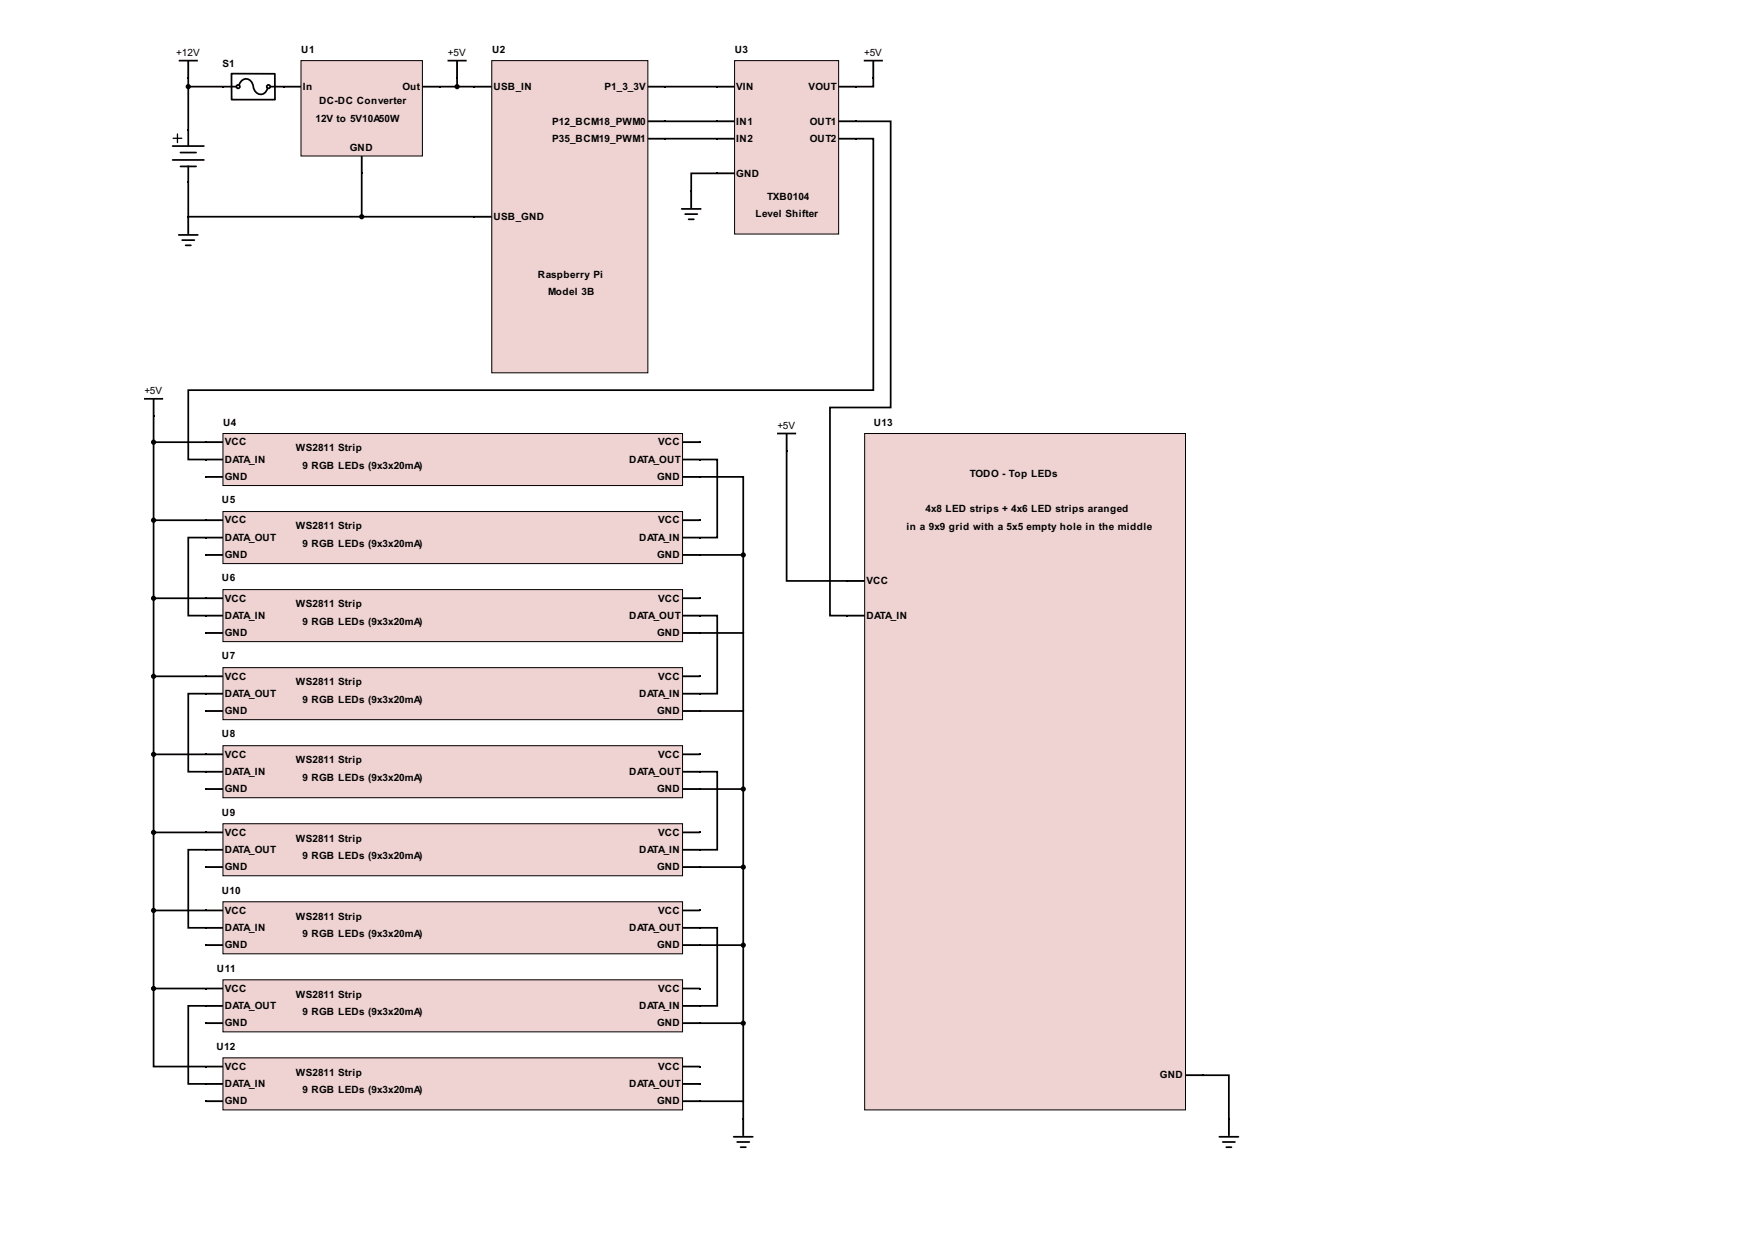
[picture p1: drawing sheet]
<svg xmlns="http://www.w3.org/2000/svg" width="420mm" height="297mm" viewBox="0 0 420 297" stroke-linecap="round" stroke-linejoin="round" font-family="sans-serif">
<path d="M44.7 18.4h.4v.4h-.4zM44.7 30.8h.4v.4h-.4zM53 20.5h.4v.4h-.4zM67.5 20.5h.4v.4h-.4zM44.7 43.2h.4v.4h-.4zM44.7 51.5h.4v.4h-.4z" fill="#000"/>
<path d="M41.3 33h2.1M42.3 32v2" fill="none" stroke="#000" stroke-width=".31"/>
<g fill="none" stroke="#000" stroke-width=".41">
<path d="M42.9 14.5h4.1M44.9 14.7v3.7M44.9 18.6v12.4M41.2 34.9h7.4M41.2 38.2h7.4M43.1 36.4h3.7M43.1 39.7h3.7M44.9 31.2v3.5M44.9 39.7v3.5M42.6 56.1h4.6M43.5 57.3h2.9M44.3 58.5h1.2"/>
<path d="M44.9 43.4v8.3M44.9 51.9v3.7"/>
</g>
<path d="M44.9 14.7v3.7M44.9 51.9v3.7" fill="none" stroke="#000" stroke-width=".24"/>
<path d="M55.2 17.6h10.4v6.2h-10.3z" fill="#fff"/>
<g fill="none" stroke="#000" stroke-width=".41">
<path d="M55.2 17.6h10.4v6.2h-10.3zM53.4 20.7h2.8M57.1 20.2a1.7 1.7 0 0 1 1.9-1.4 1.7 1.7 0 0 1 1.4 1.9 1.71 1.71 0 0 0 1.6 1.8 1.71 1.71 0 0 0 1.8-1.5M64.7 20.7h2.8"/>
<circle cx="56.8" cy="20.7" r=".41"/>
<circle cx="64.1" cy="20.7" r=".41"/>
</g>
<path d="M71.8 14.5h29v22.7h-29z" fill="#efd3d2"/>
<path d="M71.8 14.5h29v22.7h-29zM109.1 14.7v3.7M67.9 20.7h3.7M86.3 37.4v3.8M101 20.7h3.7" fill="none" stroke="#000" stroke-width=".24"/>
<g fill="#000">
<path d="M108.9 18.4h.4v.4h-.4zM67.5 20.5h.4v.4h-.4zM104.7 20.5h.4v.4h-.4zM86.1 41.2h.4v.4h-.4z"/>
<circle cx="44.9" cy="20.7" r=".41"/>
</g>
<g fill="none" stroke="#000" stroke-width=".41">
<path d="M107 14.5h4.1M109.1 18.6v2.1h-4.2M109.1 14.7v3.7M45.3 20.7h7.9M67.9 20.7h3.7M86.3 37.4v3.8M101 20.7h3.7M86.3 41.4v10.3h-41.4"/>
<circle cx="44.9" cy="20.7" r=".41"/>
</g>
<path d="M117.3 14.5h37.3v74.4h-37.3z" fill="#efd3d2"/>
<path d="M117.3 14.5h37.3v74.4h-37.3zM113.4 20.7h3.7M154.8 20.7h3.7M154.8 28.9h3.7M154.8 33.1h3.7M113.4 51.7h3.7" fill="none" stroke="#000" stroke-width=".24"/>
<g fill="#000">
<path d="M113 20.5h.4v.4h-.4zM158.5 20.5h.4v.4h-.4zM158.5 28.7h.4v.5h-.4zM158.5 32.9h.4v.4h-.4zM113 51.5h.4v.4h-.4z"/>
<circle cx="109.1" cy="20.7" r=".41"/>
<circle cx="86.3" cy="51.7" r=".41"/>
</g>
<g fill="none" stroke="#000" stroke-width=".41">
<path d="M109.5 20.7h3.7M113.4 20.7h3.7M154.8 20.7h3.7M154.8 28.9h3.7M154.8 33.1h3.7M86.7 51.7h26.5M113.4 51.7h3.7"/>
<circle cx="109.1" cy="20.7" r=".41"/>
<circle cx="86.3" cy="51.7" r=".41"/>
</g>
<path d="M175.3 14.5h24.8v41.3h-24.8z" fill="#efd3d2"/>
<path d="M175.3 14.5h24.8v41.3h-24.8zM208.4 14.7v3.7M171.3 20.7h3.8M171.3 28.9h3.8M171.3 33.1h3.8M200.3 20.7h3.7M200.3 28.9h3.7M200.3 33.1h3.7M164.9 45.7v3.7M171.3 41.4h3.8" fill="none" stroke="#000" stroke-width=".24"/>
<path d="M208.2 18.4h.4v.4h-.4zM170.9 20.5h.4v.4h-.4zM170.9 28.7h.4v.5h-.4zM170.9 32.9h.4v.4h-.4zM204 20.5h.4v.4h-.4zM204 28.7h.4v.5h-.4zM204 32.9h.4v.4h-.4zM164.7 45.3h.4v.4h-.4zM170.9 41.2h.4v.4h-.4z" fill="#000"/>
<g fill="none" stroke="#000" stroke-width=".41">
<path d="M206.3 14.5h4.1M208.4 18.6v2.1h-4.2M208.4 14.7v3.7M158.7 20.7h12.4M158.7 28.9h12.4M158.7 33.1h12.4M171.3 20.7h3.8M171.3 28.9h3.8M171.3 33.1h3.8M200.3 20.7h3.7M200.3 28.9h3.7M200.3 33.1h3.7"/>
<path d="M162.6 49.8h4.6M163.5 51.1h2.9M164.3 52.3h1.2M164.9 45.7v3.7M171.1 41.4h-6.2v4.1M171.3 41.4h3.8"/>
</g>
<path d="M53.2 103.4h109.7v12.4h-109.7z" fill="#efd3d2"/>
<path d="M49.3 105.5h3.7M49.3 109.6h3.7M49.3 113.8h3.7M53.2 103.4h109.7v12.4h-109.7zM163.1 105.5h3.7M163.1 109.6h3.7M163.1 113.8h3.7" fill="none" stroke="#000" stroke-width=".24"/>
<path d="M48.9 105.3h.4v.4h-.4zM48.9 109.4h.4v.4h-.4zM48.9 113.6h.4v.4h-.4zM166.8 105.3h.4v.4h-.4zM166.8 109.4h.4v.4h-.4zM166.8 113.6h.4v.4h-.4z" fill="#000"/>
<path d="M49.3 105.5h3.7M49.3 109.6h3.7M49.3 113.8h3.7M163.1 105.5h3.7M163.1 109.6h3.7M163.1 113.8h3.7" fill="none" stroke="#000" stroke-width=".41"/>
<path d="M53.2 122.1h109.7v12.4h-109.7z" fill="#efd3d2"/>
<path d="M49.3 124.1h3.7M49.3 128.3h3.7M49.3 132.4h3.7M53.2 122.1h109.7v12.4h-109.7zM163.1 124.1h3.7M163.1 128.3h3.7M163.1 132.4h3.7" fill="none" stroke="#000" stroke-width=".24"/>
<path d="M48.9 123.9h.4v.4h-.4zM48.9 128.1h.4v.4h-.4zM48.9 132.2h.4v.4h-.4zM166.8 123.9h.4v.4h-.4zM166.8 128.1h.4v.4h-.4zM166.8 132.2h.4v.4h-.4z" fill="#000"/>
<path d="M49.3 124.1h3.7M49.3 128.3h3.7M49.3 132.4h3.7M163.1 124.1h3.7M163.1 128.3h3.7M163.1 132.4h3.7" fill="none" stroke="#000" stroke-width=".41"/>
<path d="M53.2 140.7h109.7v12.4h-109.7z" fill="#efd3d2"/>
<path d="M49.3 142.7h3.7M49.3 146.9h3.7M49.3 151h3.7M53.2 140.7h109.7v12.4h-109.7zM163.1 142.7h3.7M163.1 146.9h3.7M163.1 151h3.7" fill="none" stroke="#000" stroke-width=".24"/>
<path d="M48.9 142.5h.4v.4h-.4zM48.9 146.7h.4v.4h-.4zM48.9 150.8h.4v.4h-.4zM166.8 142.5h.4v.4h-.4zM166.8 146.7h.4v.4h-.4zM166.8 150.8h.4v.4h-.4z" fill="#000"/>
<path d="M49.3 142.7h3.7M49.3 146.9h3.7M49.3 151h3.7M163.1 142.7h3.7M163.1 146.9h3.7M163.1 151h3.7" fill="none" stroke="#000" stroke-width=".41"/>
<path d="M53.2 159.3h109.7v12.4h-109.7z" fill="#efd3d2"/>
<path d="M53.2 159.3h109.7v12.4h-109.7zM49.3 161.4h3.7M49.3 165.5h3.7M49.3 169.6h3.7M163.1 161.4h3.7M163.1 165.5h3.7M163.1 169.6h3.7" fill="none" stroke="#000" stroke-width=".24"/>
<path d="M48.9 161.2h.4v.4h-.4zM48.9 165.3h.4v.4h-.4zM48.9 169.4h.4v.4h-.4zM166.8 161.2h.4v.4h-.4zM166.8 165.3h.4v.4h-.4zM166.8 169.4h.4v.4h-.4z" fill="#000"/>
<path d="M49.3 161.4h3.7M49.3 165.5h3.7M49.3 169.6h3.7M163.1 161.4h3.7M163.1 165.5h3.7M163.1 169.6h3.7" fill="none" stroke="#000" stroke-width=".41"/>
<path d="M53.2 177.9h109.7v12.4h-109.7z" fill="#efd3d2"/>
<path d="M49.3 180h3.7M53.2 177.9h109.7v12.4h-109.7zM163.1 180h3.7M49.3 184.1h3.7M49.3 188.3h3.7M163.1 184.1h3.7M163.1 188.3h3.7" fill="none" stroke="#000" stroke-width=".24"/>
<path d="M48.9 179.8h.4v.4h-.4zM166.8 179.8h.4v.4h-.4zM48.9 183.9h.4v.4h-.4zM48.9 188.1h.4v.4h-.4zM166.8 183.9h.4v.4h-.4zM166.8 188.1h.4v.4h-.4z" fill="#000"/>
<path d="M49.3 180h3.7M163.1 180h3.7M49.3 184.1h3.7M49.3 188.3h3.7M163.1 184.1h3.7M163.1 188.3h3.7" fill="none" stroke="#000" stroke-width=".41"/>
<path d="M53.2 196.5h109.7v12.4h-109.7z" fill="#efd3d2"/>
<path d="M49.3 198.6h3.7M53.2 196.5h109.7v12.4h-109.7zM163.1 198.6h3.7M49.3 202.7h3.7M49.3 206.9h3.7M163.1 202.7h3.7M163.1 206.9h3.7" fill="none" stroke="#000" stroke-width=".24"/>
<path d="M48.9 198.4h.4v.4h-.4zM166.8 198.4h.4v.4h-.4zM48.9 202.5h.4v.4h-.4zM48.9 206.7h.4v.4h-.4zM166.8 202.5h.4v.4h-.4zM166.8 206.7h.4v.4h-.4z" fill="#000"/>
<path d="M49.3 198.6h3.7M163.1 198.6h3.7M49.3 202.7h3.7M49.3 206.9h3.7M163.1 202.7h3.7M163.1 206.9h3.7" fill="none" stroke="#000" stroke-width=".41"/>
<path d="M53.2 215.2h109.7v12.4h-109.7z" fill="#efd3d2"/>
<path d="M49.3 217.2h3.7M53.2 215.2h109.7v12.4h-109.7zM163.1 217.2h3.7M49.3 221.4h3.7M49.3 225.5h3.7M163.1 221.4h3.7M163.1 225.5h3.7" fill="none" stroke="#000" stroke-width=".24"/>
<path d="M48.9 217h.4v.4h-.4zM166.8 217h.4v.4h-.4zM48.9 221.2h.4v.4h-.4zM48.9 225.3h.4v.4h-.4zM166.8 221.2h.4v.4h-.4zM166.8 225.3h.4v.4h-.4z" fill="#000"/>
<path d="M49.3 217.2h3.7M163.1 217.2h3.7M49.3 221.4h3.7M49.3 225.5h3.7M163.1 221.4h3.7M163.1 225.5h3.7" fill="none" stroke="#000" stroke-width=".41"/>
<path d="M53.2 233.8h109.7v12.4h-109.7z" fill="#efd3d2"/>
<path d="M49.3 235.8h3.7M49.3 240h3.7M53.2 233.8h109.7v12.4h-109.7zM163.1 235.8h3.7M163.1 240h3.7M49.3 244.1h3.7M163.1 244.1h3.7" fill="none" stroke="#000" stroke-width=".24"/>
<path d="M48.9 235.6h.4v.5h-.4zM48.9 239.8h.4v.4h-.4zM166.8 235.6h.4v.5h-.4zM166.8 239.8h.4v.4h-.4zM48.9 243.9h.4v.4h-.4zM166.8 243.9h.4v.4h-.4z" fill="#000"/>
<path d="M49.3 235.8h3.7M49.3 240h3.7M163.1 235.8h3.7M163.1 240h3.7M49.3 244.1h3.7M163.1 244.1h3.7" fill="none" stroke="#000" stroke-width=".41"/>
<path d="M53.2 252.4h109.7v12.4h-109.7z" fill="#efd3d2"/>
<path d="M36.6 95.4v3.7M49.3 254.5h3.7M49.3 258.6h3.7M53.2 252.4h109.7v12.4h-109.7zM163.1 254.5h3.7M163.1 258.6h3.7M49.3 262.7h3.7M163.1 262.7h3.7M177.3 267.1v3.7" fill="none" stroke="#000" stroke-width=".24"/>
<g fill="#000">
<path d="M36.4 99.1h.5v.4h-.5zM48.9 254.3h.4v.4h-.4zM48.9 258.4h.4v.4h-.4zM166.8 254.3h.4v.4h-.4zM166.8 258.4h.4v.4h-.4zM48.9 262.5h.4v.4h-.4zM166.8 262.5h.4v.4h-.4zM177.1 266.7h.4v.4h-.4z"/>
<circle cx="36.6" cy="105.5" r=".41"/>
<circle cx="36.6" cy="124.1" r=".41"/>
<circle cx="177.3" cy="132.4" r=".41"/>
<circle cx="36.6" cy="142.7" r=".41"/>
<circle cx="36.6" cy="180" r=".41"/>
<circle cx="36.6" cy="161.4" r=".41"/>
<circle cx="36.6" cy="198.6" r=".41"/>
<circle cx="177.3" cy="188.3" r=".41"/>
<circle cx="36.6" cy="217.2" r=".41"/>
<circle cx="177.3" cy="206.9" r=".41"/>
<circle cx="36.6" cy="235.8" r=".41"/>
<circle cx="177.3" cy="225.5" r=".41"/>
<circle cx="177.3" cy="244.1" r=".41"/>
</g>
<g fill="none" stroke="#000" stroke-width=".41">
<path d="M204.2 33.1h4.2v60h-163.5v16.5h4.2M34.6 95.2h4.1M36.6 99.3v155.2h12.5M36.6 95.4v3.7M37.1 105.5h12M167 109.6h4.1v18.7h-4.1M167 113.8h10.3v18.2M37.1 124.1h12M49.1 128.3h-4.2v18.6h4.2M167 132.4h10.3v18.6M37.1 142.7h12M167 146.9h4.1v18.6h-4.1"/>
<path d="M167 151h10.3v18.6M37.1 161.4h12M37.1 180h12M49.1 165.5h-4.2v18.6h4.2M167 169.6h10.3v18.2M37.1 198.6h12M167 184.1h4.1v18.6h-4.1M167 188.3h10.3v18.2M37.1 217.2h12M49.1 202.7h-4.2v18.7h4.2M167 206.9h10.3v18.2M37.1 235.8h12"/>
<path d="M49.1 240h-4.2v18.6h4.2M167 221.4h4.1v18.6h-4.1M167 225.5h10.3v18.2M49.3 254.5h3.7M49.3 258.6h3.7M163.1 254.5h3.7M163.1 258.6h3.7M167 244.1h10.3v18.6M49.3 262.7h3.7M163.1 262.7h3.7M167 262.7h10.3v4.2M175.1 271.2h4.5"/>
<path d="M175.9 272.5h2.9M176.7 273.7h1.3M177.3 267.1v3.7"/>
<circle cx="36.6" cy="105.5" r=".41"/>
<circle cx="36.6" cy="124.1" r=".41"/>
<circle cx="177.3" cy="132.4" r=".41"/>
<circle cx="36.6" cy="142.7" r=".41"/>
<circle cx="36.6" cy="180" r=".41"/>
<circle cx="36.6" cy="161.4" r=".41"/>
<circle cx="36.6" cy="198.6" r=".41"/>
<circle cx="177.3" cy="188.3" r=".41"/>
<circle cx="36.6" cy="217.2" r=".41"/>
<circle cx="177.3" cy="206.9" r=".41"/>
<circle cx="36.6" cy="235.8" r=".41"/>
<circle cx="177.3" cy="225.5" r=".41"/>
<circle cx="177.3" cy="244.1" r=".41"/>
</g>
<path d="M206.3 103.4h76.6v161.4h-76.6z" fill="#efd3d2"/>
<path d="M187.7 103.6v3.8M206.3 103.4h76.6v161.4h-76.6zM202.4 138.6h3.7M202.4 146.9h3.7M283.1 256.5h3.7M293.2 267.1v3.7" fill="none" stroke="#000" stroke-width=".24"/>
<path d="M187.5 107.4h.4v.4h-.4zM202 138.4h.4v.4h-.4zM202 146.7h.4v.4h-.4zM286.8 256.3h.4v.4h-.4zM293 266.7h.4v.4h-.4z" fill="#000"/>
<path d="M204.2 28.9h8.3v68.3h-14.5v49.7h4.2M185.6 103.4h4.1M187.7 107.6v31h14.5M187.7 103.6v3.8M202.4 138.6h3.7M202.4 146.9h3.7M283.1 256.5h3.7M287 256.5h6.2v10.4M290.9 271.2h4.6M291.7 272.5h2.9M292.6 273.7h1.2M293.2 267.1v3.7" fill="none" stroke="#000" stroke-width=".41"/>
<g font-size="2.4">
<text x="42.1" y="13.4">+12V</text>
<text x="53.1" y="16">S1</text>
<text x="71.9" y="12.6">U1</text>
<text x="106.9" y="13.4">+5V</text>
<text x="117.4" y="12.6">U2</text>
<text x="175.3" y="12.6">U3</text>
<text x="206.2" y="13.4">+5V</text>
<text x="72.2" y="21.4">In</text>
<text x="96" y="21.4">Out</text>
<text x="117.7" y="21.4">USB_IN</text>
<text x="144.2" y="21.4">P1_3_3V</text>
<text x="175.7" y="21.4">VIN</text>
<text x="192.9" y="21.4">VOUT</text>
<text x="75.3" y="29">12V to 5V10A50W</text>
<text x="76.1" y="24.9">DC-DC Converter</text>
<text x="131.8" y="29.7">P12_BCM18_PWM0</text>
<text x="175.7" y="29.7">IN1</text>
<text x="193.2" y="29.7">OUT1</text>
<text x="131.8" y="33.9">P35_BCM19_PWM1</text>
<text x="175.7" y="33.9">IN2</text>
<text x="193.2" y="33.9">OUT2</text>
<text x="83.5" y="36.1">GND</text>
<text x="175.7" y="42.1">GND</text>
<text x="183.1" y="47.7">TXB0104</text>
<text x="117.7" y="52.5">USB_GND</text>
<text x="180.2" y="51.8">Level Shifter</text>
<text x="128.3" y="66.3">Raspberry Pi</text>
<text x="130.8" y="70.4">Model 3B</text>
<text x="34.5" y="94.1">+5V</text>
<text x="53.3" y="101.6">U4</text>
<text x="208.5" y="101.6">U13</text>
<text x="53.6" y="106.3">VCC</text>
<text x="70.6" y="107.7">WS2811 Strip</text>
<text x="157" y="106.3">VCC</text>
<text x="185.5" y="102.4">+5V</text>
<text x="53.6" y="110.4">DATA_IN</text>
<text x="72.2" y="111.8">9 RGB LEDs (9x3x20mA)</text>
<text x="150.1" y="110.4">DATA_OUT</text>
<text x="231.4" y="113.9">TODO - Top LEDs</text>
<text x="53.6" y="114.5">GND</text>
<text x="156.8" y="114.5">GND</text>
<text x="52.9" y="120.1">U5</text>
<text x="53.6" y="124.9">VCC</text>
<text x="157" y="124.9">VCC</text>
<text x="220.8" y="122.2">4x8 LED strips + 4x6 LED strips aranged</text>
<text x="53.6" y="129">DATA_OUT</text>
<text x="70.6" y="126.3">WS2811 Strip</text>
<text x="72.2" y="130.4">9 RGB LEDs (9x3x20mA)</text>
<text x="152.5" y="129">DATA_IN</text>
<text x="216.3" y="126.4">in a 9x9 grid with a 5x5 empty hole in the middle</text>
<text x="53.6" y="133.2">GND</text>
<text x="156.8" y="133.2">GND</text>
<text x="52.9" y="138.7">U6</text>
<text x="53.6" y="143.5">VCC</text>
<text x="157" y="143.5">VCC</text>
<text x="206.7" y="139.4">VCC</text>
<text x="53.6" y="147.7">DATA_IN</text>
<text x="70.6" y="144.9">WS2811 Strip</text>
<text x="72.2" y="149">9 RGB LEDs (9x3x20mA)</text>
<text x="150.1" y="147.7">DATA_OUT</text>
<text x="206.7" y="147.7">DATA_IN</text>
<text x="53.6" y="151.8">GND</text>
<text x="156.8" y="151.8">GND</text>
<text x="52.9" y="157.3">U7</text>
<text x="53.6" y="162.1">VCC</text>
<text x="53.6" y="166.3">DATA_OUT</text>
<text x="70.6" y="163.5">WS2811 Strip</text>
<text x="72.2" y="167.7">9 RGB LEDs (9x3x20mA)</text>
<text x="152.5" y="166.3">DATA_IN</text>
<text x="157" y="162.1">VCC</text>
<text x="53.6" y="170.4">GND</text>
<text x="156.8" y="170.4">GND</text>
<text x="52.9" y="175.9">U8</text>
<text x="53.6" y="180.8">VCC</text>
<text x="53.6" y="184.9">DATA_IN</text>
<text x="70.6" y="182.1">WS2811 Strip</text>
<text x="150.1" y="184.9">DATA_OUT</text>
<text x="157" y="180.8">VCC</text>
<text x="53.6" y="189">GND</text>
<text x="72.2" y="186.3">9 RGB LEDs (9x3x20mA)</text>
<text x="156.8" y="189">GND</text>
<text x="52.9" y="194.6">U9</text>
<text x="53.6" y="199.4">VCC</text>
<text x="53.6" y="203.5">DATA_OUT</text>
<text x="70.6" y="200.8">WS2811 Strip</text>
<text x="152.5" y="203.5">DATA_IN</text>
<text x="157" y="199.4">VCC</text>
<text x="53.6" y="207.7">GND</text>
<text x="72.2" y="204.9">9 RGB LEDs (9x3x20mA)</text>
<text x="156.8" y="207.7">GND</text>
<text x="52.9" y="213.2">U10</text>
<text x="53.6" y="218">VCC</text>
<text x="70.6" y="219.4">WS2811 Strip</text>
<text x="157" y="218">VCC</text>
<text x="53.6" y="222.1">DATA_IN</text>
<text x="53.6" y="226.3">GND</text>
<text x="72.2" y="223.5">9 RGB LEDs (9x3x20mA)</text>
<text x="150.1" y="222.1">DATA_OUT</text>
<text x="156.8" y="226.3">GND</text>
<text x="51.8" y="231.8">U11</text>
<text x="53.6" y="236.6">VCC</text>
<text x="70.6" y="238">WS2811 Strip</text>
<text x="157" y="236.6">VCC</text>
<text x="53.6" y="240.8">DATA_OUT</text>
<text x="53.6" y="244.9">GND</text>
<text x="72.2" y="242.2">9 RGB LEDs (9x3x20mA)</text>
<text x="152.5" y="240.8">DATA_IN</text>
<text x="156.8" y="244.9">GND</text>
<text x="51.7" y="250.4">U12</text>
<text x="53.6" y="255.2">VCC</text>
<text x="70.6" y="256.6">WS2811 Strip</text>
<text x="157" y="255.2">VCC</text>
<text x="276.8" y="257.3">GND</text>
<text x="53.6" y="259.4">DATA_IN</text>
<text x="53.6" y="263.5">GND</text>
<text x="72.2" y="260.8">9 RGB LEDs (9x3x20mA)</text>
<text x="150.1" y="259.4">DATA_OUT</text>
<text x="156.8" y="263.5">GND</text>
</g>
</svg>
